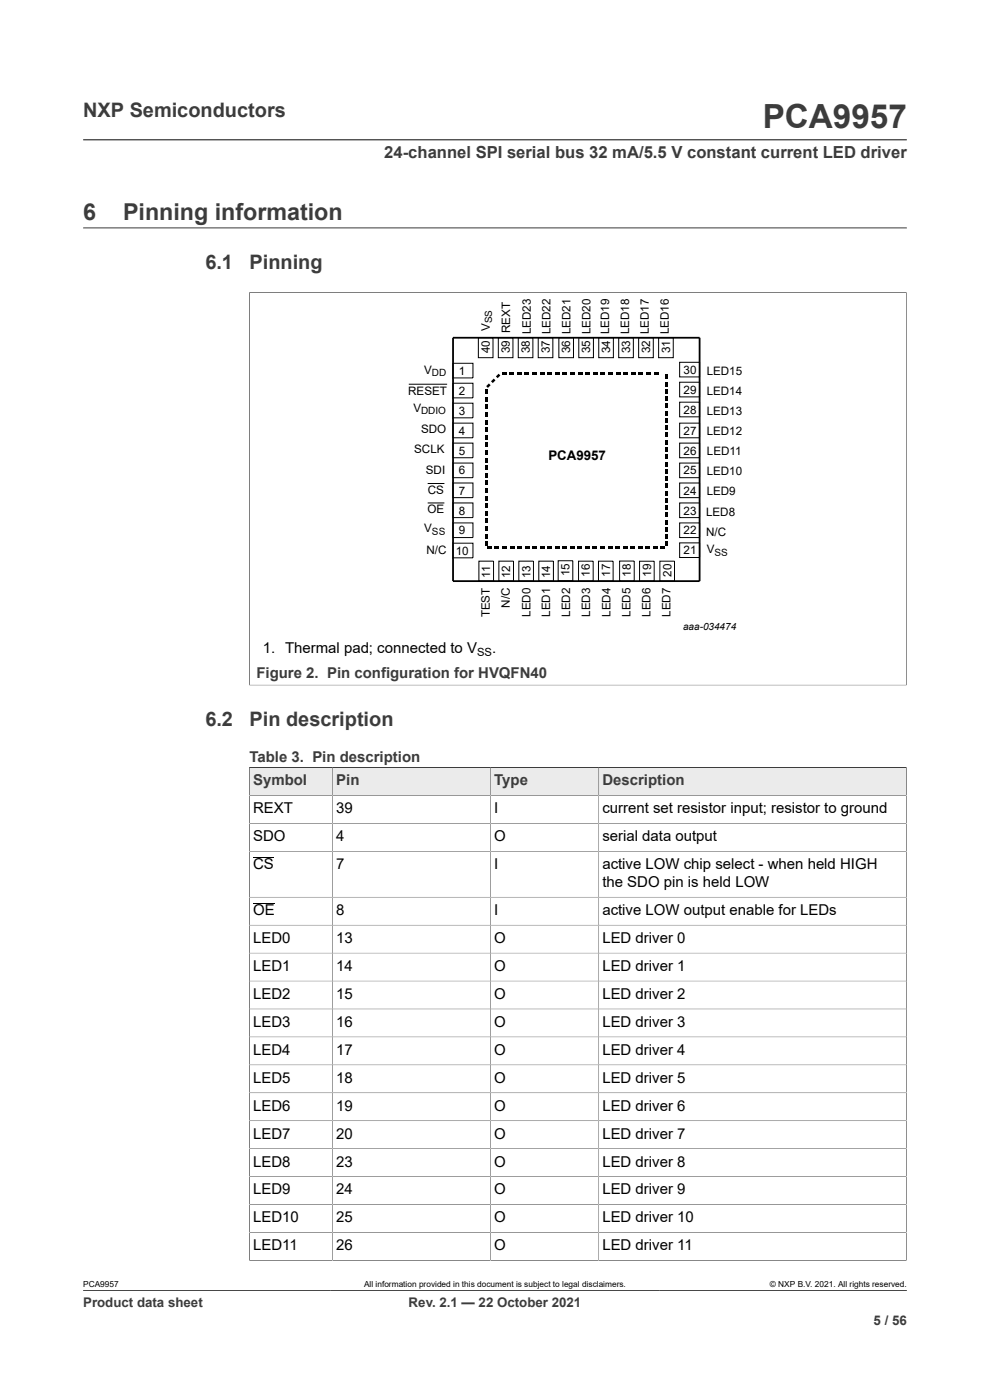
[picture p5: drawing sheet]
<svg xmlns="http://www.w3.org/2000/svg" width="210mm" height="297mm" viewBox="0 0 210 297" stroke-linecap="round" stroke-linejoin="round" font-family="sans-serif">
<path d="M17.6 29.7h174.8M17.6 48.3h174.8M52.8 62h139.5M52.9 62v83.4M192.3 62v83.4M52.8 145.3h139.5M52.9 162.8h139.4" fill="none" stroke="#3c3c3c" stroke-width=".21"/>
<g fill="none" stroke="#000" stroke-width=".21">
<path d="M96.1 77.1h4.2v3.1h-4.2zM101.5 71.6h3.1v4.3h-3.1zM105.7 71.6h3.1v4.3h-3.1zM109.9 71.6h3.1v4.3h-3.1zM114.2 71.6h3.1v4.3h-3.1zM118.5 71.6h3.1v4.3h-3.1zM122.8 71.6h3.1v4.3h-3.1zM127 71.6h3.1v4.3h-3.1zM131.2 71.6h3.1v4.3h-3.1zM135.5 71.6h3.1v4.3h-3.1zM139.7 71.6h3.1v4.3h-3.1zM144.2 76.9h4.2v3.1h-4.2z"/>
<path d="M86.7 81.5h8.1M96.1 81.3h4.2v3.1h-4.2zM96.1 85.5h4.2v3.1h-4.2zM96.1 89.8h4.2v3.1h-4.2zM96.1 94h4.2v3.1h-4.2zM96.1 98.2h4.2v3.1h-4.2zM144.2 94h4.2v3.1h-4.2zM144.2 98.2h4.2v3.1h-4.2zM144.2 89.8h4.2v3.1h-4.2zM144.2 81.1h4.2v3.1h-4.2zM144.2 85.3h4.2v3.1h-4.2zM90.7 106.7h3.6"/>
<path d="M90.7 102.6h3.6M96.1 102.5h4.2v3.1h-4.2zM96.1 106.7h4.2v3.1h-4.2zM96.1 110.9h4.2v3.1h-4.2zM96.1 115.2h4.2v3.1h-4.2zM101.6 119h3.1v4.3h-3.1zM105.8 119h3.1v4.3h-3.1zM110.1 119h3.1v4.3h-3.1zM114.3 119h3.1v4.3h-3.1zM118.4 119h3.1v4.2h-3.1zM122.7 119h3.1v4.3h-3.1zM127 119h3.1v4.3h-3.1z"/>
<path d="M131.4 119h3.1v4.3h-3.1zM135.7 119.1h3.1v4.2h-3.1zM140 119h3.1v4.3h-3.1zM144.2 110.9h4.2v3.1h-4.2zM144.2 115.2h4.2v3.1h-4.2zM144.2 102.5h4.2v3.1h-4.2zM144.2 106.7h4.2v3.1h-4.2z"/>
</g>
<path d="M96.1 71.6h52.3v51.7h-52.3z" fill="none" stroke="#000" stroke-width=".38"/>
<g fill="#000">
<path d="M105.2 79.9l.6-.6 .3 .4-.5 .5z" fill-rule="evenodd"/>
<path d="M106.5 79h.9v.5h-.9z" fill-rule="evenodd"/>
<path d="M108.1 79h.9v.5h-.9z" fill-rule="evenodd"/>
<path d="M109.7 79h.9v.5h-.9z" fill-rule="evenodd"/>
<path d="M111.3 79h.9v.5h-.9z" fill-rule="evenodd"/>
<path d="M112.9 79h.9v.5h-.9z" fill-rule="evenodd"/>
<path d="M114.5 79h.9v.5h-.9z" fill-rule="evenodd"/>
<path d="M116.2 79h.9v.5h-.9z" fill-rule="evenodd"/>
<path d="M117.8 79h.9v.5h-.9z" fill-rule="evenodd"/>
<path d="M119.4 79h.9v.5h-.9z" fill-rule="evenodd"/>
<path d="M121 79h.9v.5h-.9z" fill-rule="evenodd"/>
<path d="M122.6 79h.9v.5h-.9z" fill-rule="evenodd"/>
<path d="M124.2 79h.9v.5h-.9z" fill-rule="evenodd"/>
<path d="M125.8 79h.9v.5h-.9z" fill-rule="evenodd"/>
<path d="M127.4 79h.9v.5h-.9z" fill-rule="evenodd"/>
<path d="M129.1 79h.9v.5h-.9z" fill-rule="evenodd"/>
<path d="M130.7 79h.9v.5h-.9z" fill-rule="evenodd"/>
<path d="M132.3 79h.9v.5h-.9z" fill-rule="evenodd"/>
<path d="M133.9 79h.9v.5h-.9z" fill-rule="evenodd"/>
<path d="M135.5 79h.9v.5h-.9z" fill-rule="evenodd"/>
<path d="M137.1 79h.9v.5h-.9z" fill-rule="evenodd"/>
<path d="M138.7 79h.9v.5h-.9z" fill-rule="evenodd"/>
<path d="M141.1 79.5h.5v.9h-.5z" fill-rule="evenodd"/>
<path d="M102.8 97.2h.6v.9h-.6z" fill-rule="evenodd"/>
<path d="M102.8 98.8h.6v.9h-.6z" fill-rule="evenodd"/>
<path d="M102.8 92.3h.6v.9h-.6z" fill-rule="evenodd"/>
<path d="M102.8 93.9h.6v.9h-.6z" fill-rule="evenodd"/>
<path d="M102.8 95.5h.6v.9h-.6z" fill-rule="evenodd"/>
<path d="M102.8 87.5h.6v.9h-.6z" fill-rule="evenodd"/>
<path d="M102.8 89.1h.6v.9h-.6z" fill-rule="evenodd"/>
<path d="M102.8 90.7h.6v.9h-.6z" fill-rule="evenodd"/>
<path d="M102.8 82.6h.6v.9h-.6z" fill-rule="evenodd"/>
<path d="M102.8 84.3h.6v.9h-.6z" fill-rule="evenodd"/>
<path d="M102.8 85.9h.6v.9h-.6z" fill-rule="evenodd"/>
<path d="M103.7 81.3l.4 .4-.6 .6-.4-.4z" fill-rule="evenodd"/>
<path d="M104.7 80.3l.4 .4-.6 .6-.3-.4z" fill-rule="evenodd"/>
<path d="M141.1 82.6h.5v.9h-.5z" fill-rule="evenodd"/>
<path d="M141.1 81.1h.5v.8h-.5z" fill-rule="evenodd"/>
<path d="M141.1 87.2h.5v.9h-.5z" fill-rule="evenodd"/>
<path d="M141.1 85.7h.5v.8h-.5z" fill-rule="evenodd"/>
<path d="M141.1 84.2h.5v.8h-.5z" fill-rule="evenodd"/>
<path d="M141.1 91.8h.5v.9h-.5z" fill-rule="evenodd"/>
<path d="M141.1 90.3h.5v.9h-.5z" fill-rule="evenodd"/>
<path d="M141.1 88.8h.5v.8h-.5z" fill-rule="evenodd"/>
<path d="M141.1 96.5h.5v.8h-.5z" fill-rule="evenodd"/>
<path d="M141.1 94.9h.5v.9h-.5z" fill-rule="evenodd"/>
<path d="M141.1 93.4h.5v.9h-.5z" fill-rule="evenodd"/>
<path d="M141.1 99.6h.5v.8h-.5z" fill-rule="evenodd"/>
<path d="M141.1 98h.5v.9h-.5z" fill-rule="evenodd"/>
<path d="M102.8 111.7h.6v.9h-.6z" fill-rule="evenodd"/>
<path d="M102.8 113.3h.6v.9h-.6z" fill-rule="evenodd"/>
<path d="M102.8 114.9h.6v.9h-.6z" fill-rule="evenodd"/>
<path d="M102.8 106.8h.6v.9h-.6z" fill-rule="evenodd"/>
<path d="M102.8 108.4h.6v.9h-.6z" fill-rule="evenodd"/>
<path d="M102.8 110.1h.6v.9h-.6z" fill-rule="evenodd"/>
<path d="M102.8 102h.6v.9h-.6z" fill-rule="evenodd"/>
<path d="M102.8 103.6h.6v.9h-.6z" fill-rule="evenodd"/>
<path d="M102.8 105.2h.6v.9h-.6z" fill-rule="evenodd"/>
<path d="M102.8 100.4h.6v.9h-.6z" fill-rule="evenodd"/>
<path d="M103.4 115.8h.9v.5h-.9z" fill-rule="evenodd"/>
<path d="M105 115.8h.9v.5h-.9z" fill-rule="evenodd"/>
<path d="M106.6 115.8h.9v.5h-.9z" fill-rule="evenodd"/>
<path d="M108.2 115.8h.9v.5h-.9z" fill-rule="evenodd"/>
<path d="M109.8 115.8h.9v.5h-.9z" fill-rule="evenodd"/>
<path d="M111.4 115.8h.9v.5h-.9z" fill-rule="evenodd"/>
<path d="M113 115.8h.9v.5h-.9z" fill-rule="evenodd"/>
<path d="M114.6 115.8h.9v.5h-.9z" fill-rule="evenodd"/>
<path d="M116.2 115.8h.9v.5h-.9z" fill-rule="evenodd"/>
<path d="M117.8 115.8h.9v.5h-.9z" fill-rule="evenodd"/>
<path d="M119.4 115.8h.9v.5h-.9z" fill-rule="evenodd"/>
<path d="M121 115.8h.8v.5h-.8z" fill-rule="evenodd"/>
<path d="M122.6 115.8h.9v.5h-.9z" fill-rule="evenodd"/>
<path d="M124.2 115.8h.9v.5h-.9z" fill-rule="evenodd"/>
<path d="M125.8 115.8h.8v.5h-.8z" fill-rule="evenodd"/>
<path d="M127.4 115.8h.9v.5h-.9z" fill-rule="evenodd"/>
<path d="M129 115.8h.9v.5h-.9z" fill-rule="evenodd"/>
<path d="M130.6 115.8h.8v.5h-.8z" fill-rule="evenodd"/>
<path d="M132.2 115.8h.8v.5h-.8z" fill-rule="evenodd"/>
<path d="M133.8 115.8h.8v.5h-.8z" fill-rule="evenodd"/>
<path d="M135.3 115.8h.9v.5h-.9z" fill-rule="evenodd"/>
<path d="M137 115.8h.8v.5h-.8z" fill-rule="evenodd"/>
<path d="M138.6 115.8h.8v.5h-.8z" fill-rule="evenodd"/>
<path d="M140.1 115.8h.9v.5h-.9z" fill-rule="evenodd"/>
<path d="M141.1 101.1h.5v.8h-.5z" fill-rule="evenodd"/>
<path d="M141.1 105.7h.5v.9h-.5z" fill-rule="evenodd"/>
<path d="M141.1 104.2h.5v.8h-.5z" fill-rule="evenodd"/>
<path d="M141.1 102.6h.5v.9h-.5z" fill-rule="evenodd"/>
<path d="M141.1 110.3h.5v.9h-.5z" fill-rule="evenodd"/>
<path d="M141.1 108.8h.5v.9h-.5z" fill-rule="evenodd"/>
<path d="M141.1 107.3h.5v.8h-.5z" fill-rule="evenodd"/>
<path d="M141.1 115h.5v.8h-.5z" fill-rule="evenodd"/>
<path d="M141.1 113.4h.5v.9h-.5z" fill-rule="evenodd"/>
<path d="M141.1 111.9h.5v.8h-.5z" fill-rule="evenodd"/>
</g>
<path d="M53 162.9h17.5v5.8h-17.5z" fill="#ebebeb"/>
<path d="M52.9 162.8h17.7v6h-17.7z" fill="none" stroke="#3c3c3c" stroke-width=".21"/>
<path d="M70.6 162.9h33.4v5.8h-33.4z" fill="#ebebeb"/>
<path d="M70.6 162.8h33.5v6h-33.5z" fill="none" stroke="#3c3c3c" stroke-width=".21"/>
<path d="M104.1 162.9h22.8v5.8h-22.8z" fill="#ebebeb"/>
<path d="M104.1 162.8h22.9v6h-22.9z" fill="none" stroke="#3c3c3c" stroke-width=".21"/>
<path d="M127.1 162.9h65.1v5.8h-65.1z" fill="#ebebeb"/>
<g fill="none" stroke="#3c3c3c" stroke-width=".21">
<path d="M52.9 162.8h139.4v104.7M52.9 174.7h139.4M70.6 168.8v98.6M104.1 168.8v98.6M127 162.8v104.6M192.3 168.8h-139.4v98.7M52.9 180.6h139.4M52.9 190.3h139.4M52.9 196.3h139.4M52.9 202.2h139.4M52.9 208.1h139.4M52.9 214h139.4"/>
<path d="M52.9 220h139.4M52.9 225.9h139.4M52.9 231.8h139.4M52.9 237.8h139.4M52.9 243.7h139.4M52.9 249.6h139.4M52.9 255.5h139.4M17.6 273.8h174.8M52.8 267.4h139.5M52.9 261.5h139.4"/>
</g>
<path d="M53.7 181.9h4.4M53.7 191.6h4.6" fill="none" stroke="#000" stroke-width=".21"/>
<text font-size="7.1" fill="#3c3c3c" x="161.8" y="27.2">PCA9957</text>
<g font-size="4.9" fill="#3c3c3c">
<text x="17.6" y="46.6">6</text>
<text x="26.1" y="46.6">Pinning information</text>
</g>
<g font-size="4.2" fill="#3c3c3c">
<text x="17.6" y="24.8">NXP Semiconductors</text>
<text x="43.6" y="57.1">6.1</text>
<text x="52.9" y="57.1">Pinning</text>
<text x="43.6" y="154">6.2</text>
<text x="52.9" y="154">Pin description</text>
</g>
<text font-size="3.5" fill="#3c3c3c" x="81.5" y="33.5">24-channel SPI serial bus 32 mA/5.5 V constant current LED driver</text>
<g font-size="3.2" fill="#3c3c3c">
<text x="54.4" y="143.8">Figure 2. Pin configuration for HVQFN40</text>
<text x="52.9" y="161.7">Table 3. Pin description</text>
<text x="53.7" y="166.6">Symbol</text>
<text x="71.3" y="166.6">Pin</text>
<text x="104.8" y="166.6">Type</text>
<text x="127.8" y="166.6">Description</text>
</g>
<g font-size="3.2">
<text x="55.8" y="138.6">1. Thermal pad; connected to V</text>
<text x="104.4" y="138.6">.</text>
<text x="53.7" y="172.5">REXT</text>
<text x="71.3" y="172.5">39</text>
<text x="104.8" y="172.5">I</text>
<text x="127.8" y="172.5">current set resistor input; resistor to ground</text>
<text x="53.7" y="178.5">SDO</text>
<text x="71.3" y="178.5">4</text>
<text x="104.8" y="178.5">O</text>
<text x="127.8" y="178.5">serial data output</text>
<text x="53.7" y="184.4">CS</text>
<text x="71.3" y="184.4">7</text>
<text x="104.8" y="184.4">I</text>
<text x="127.8" y="184.4">active LOW chip select - when held HIGH</text>
<text x="127.8" y="188.2">the SDO pin is held LOW</text>
<text x="53.7" y="194.1">OE</text>
<text x="71.3" y="194.1">8</text>
<text x="104.8" y="194.1">I</text>
<text x="127.8" y="194.1">active LOW output enable for LEDs</text>
<text x="53.7" y="200.1">LED0</text>
<text x="71.3" y="200.1">13</text>
<text x="104.8" y="200.1">O</text>
<text x="127.8" y="200.1">LED driver 0</text>
<text x="53.7" y="206">LED1</text>
<text x="71.3" y="206">14</text>
<text x="104.8" y="206">O</text>
<text x="127.8" y="206">LED driver 1</text>
<text x="53.7" y="211.9">LED2</text>
<text x="71.3" y="211.9">15</text>
<text x="104.8" y="211.9">O</text>
<text x="127.8" y="211.9">LED driver 2</text>
<text x="53.7" y="217.8">LED3</text>
<text x="71.3" y="217.8">16</text>
<text x="104.8" y="217.8">O</text>
<text x="127.8" y="217.8">LED driver 3</text>
<text x="53.7" y="223.8">LED4</text>
<text x="71.3" y="223.8">17</text>
<text x="104.8" y="223.8">O</text>
<text x="127.8" y="223.8">LED driver 4</text>
<text x="53.7" y="229.7">LED5</text>
<text x="71.3" y="229.7">18</text>
<text x="104.8" y="229.7">O</text>
<text x="127.8" y="229.7">LED driver 5</text>
<text x="53.7" y="235.6">LED6</text>
<text x="71.3" y="235.6">19</text>
<text x="104.8" y="235.6">O</text>
<text x="127.8" y="235.6">LED driver 6</text>
<text x="53.7" y="241.5">LED7</text>
<text x="71.3" y="241.5">20</text>
<text x="104.8" y="241.5">O</text>
<text x="127.8" y="241.5">LED driver 7</text>
<text x="53.7" y="247.5">LED8</text>
<text x="71.3" y="247.5">23</text>
<text x="104.8" y="247.5">O</text>
<text x="127.8" y="247.5">LED driver 8</text>
<text x="53.7" y="253.4">LED9</text>
<text x="71.3" y="253.4">24</text>
<text x="104.8" y="253.4">O</text>
<text x="127.8" y="253.4">LED driver 9</text>
<text x="53.7" y="259.3">LED10</text>
<text x="71.3" y="259.3">25</text>
<text x="104.8" y="259.3">O</text>
<text x="127.8" y="259.3">LED driver 10</text>
<text x="53.7" y="265.2">LED11</text>
<text x="71.3" y="265.2">26</text>
<text x="104.8" y="265.2">O</text>
<text x="127.8" y="265.2">LED driver 11</text>
</g>
<text font-size="2.8" x="116.3" y="97.6">PCA9957</text>
<g font-size="2.8" fill="#3c3c3c">
<text x="17.6" y="277.3">Product data sheet</text>
<text x="86.7" y="277.3">Rev. 2.1 — 22 October 2021</text>
<text x="185.3" y="281">5 / 56</text>
</g>
<g font-size="2.5">
<text x="103.9" y="70.2" transform="rotate(-90 103.9 70.2)">V</text>
<text x="108.2" y="70.6" transform="rotate(-90 108.2 70.6)">REXT</text>
<text x="112.6" y="70.9" transform="rotate(-90 112.6 70.9)">LED23</text>
<text x="116.8" y="70.9" transform="rotate(-90 116.8 70.9)">LED22</text>
<text x="121" y="70.9" transform="rotate(-90 121 70.9)">LED21</text>
<text x="125.3" y="70.9" transform="rotate(-90 125.3 70.9)">LED20</text>
<text x="129.2" y="70.9" transform="rotate(-90 129.2 70.9)">LED19</text>
<text x="133.5" y="70.9" transform="rotate(-90 133.5 70.9)">LED18</text>
<text x="137.7" y="70.9" transform="rotate(-90 137.7 70.9)">LED17</text>
<text x="141.9" y="70.9" transform="rotate(-90 141.9 70.9)">LED16</text>
<text x="103.9" y="74.9" transform="rotate(-90 103.9 74.9)">40</text>
<text x="108.1" y="74.9" transform="rotate(-90 108.1 74.9)">39</text>
<text x="112.4" y="74.9" transform="rotate(-90 112.4 74.9)">38</text>
<text x="116.6" y="74.9" transform="rotate(-90 116.6 74.9)">37</text>
<text x="120.9" y="74.9" transform="rotate(-90 120.9 74.9)">36</text>
<text x="125.2" y="74.9" transform="rotate(-90 125.2 74.9)">35</text>
<text x="129.5" y="74.9" transform="rotate(-90 129.5 74.9)">34</text>
<text x="133.6" y="74.9" transform="rotate(-90 133.6 74.9)">33</text>
<text x="137.9" y="74.9" transform="rotate(-90 137.9 74.9)">32</text>
<text x="142.2" y="74.9" transform="rotate(-90 142.2 74.9)">31</text>
<text x="86.6" y="83.8">RESET</text>
<text x="90" y="79.3">V</text>
<text x="97.3" y="79.5">1</text>
<text x="97.3" y="83.8">2</text>
<text x="145" y="83.5">29</text>
<text x="145" y="79.3">30</text>
<text x="149.9" y="79.6">LED15</text>
<text x="149.9" y="83.8">LED14</text>
<text x="87.7" y="87.3">V</text>
<text x="97.3" y="88">3</text>
<text x="145" y="87.8">28</text>
<text x="149.9" y="88">LED13</text>
<text x="89.3" y="91.9">SDO</text>
<text x="97.3" y="92.2">4</text>
<text x="145" y="92.2">27</text>
<text x="149.9" y="92.3">LED12</text>
<text x="87.9" y="96.1">SCLK</text>
<text x="90.3" y="100.7">SDI</text>
<text x="97.3" y="96.5">5</text>
<text x="97.3" y="100.7">6</text>
<text x="145" y="96.5">26</text>
<text x="145" y="100.7">25</text>
<text x="149.9" y="100.8">LED10</text>
<text x="150" y="96.5">LED11</text>
<text x="90.7" y="104.7">CS</text>
<text x="97.3" y="104.9">7</text>
<text x="145" y="104.9">24</text>
<text x="149.9" y="105">LED9</text>
<text x="90" y="112.9">V</text>
<text x="90.7" y="108.9">OE</text>
<text x="97.3" y="109.2">8</text>
<text x="97.3" y="113.4">9</text>
<text x="145" y="113.4">22</text>
<text x="145" y="109.2">23</text>
<text x="149.8" y="109.5">LED8</text>
<text x="149.8" y="113.6">N/C</text>
<text x="90.5" y="117.6">N/C</text>
<text x="96.7" y="117.7">10</text>
<text x="145" y="117.6">21</text>
<text x="149.9" y="117.4">V</text>
<text x="104" y="122.6" transform="rotate(-90 104 122.6)">11</text>
<text x="108.2" y="122.6" transform="rotate(-90 108.2 122.6)">12</text>
<text x="112.5" y="122.6" transform="rotate(-90 112.5 122.6)">13</text>
<text x="116.7" y="122.6" transform="rotate(-90 116.7 122.6)">14</text>
<text x="120.8" y="122.2" transform="rotate(-90 120.8 122.2)">15</text>
<text x="125.1" y="122.4" transform="rotate(-90 125.1 122.4)">16</text>
<text x="129.4" y="122.4" transform="rotate(-90 129.4 122.4)">17</text>
<text x="133.8" y="122.4" transform="rotate(-90 133.8 122.4)">18</text>
<text x="138.1" y="122.4" transform="rotate(-90 138.1 122.4)">19</text>
<text x="142.4" y="122.4" transform="rotate(-90 142.4 122.4)">20</text>
<text x="103.9" y="130.9" transform="rotate(-90 103.9 130.9)">TEST</text>
<text x="108.1" y="128.9" transform="rotate(-90 108.1 128.9)">N/C</text>
<text x="112.5" y="130.8" transform="rotate(-90 112.5 130.8)">LED0</text>
<text x="116.7" y="130.8" transform="rotate(-90 116.7 130.8)">LED1</text>
<text x="120.9" y="130.8" transform="rotate(-90 120.9 130.8)">LED2</text>
<text x="125.2" y="130.8" transform="rotate(-90 125.2 130.8)">LED3</text>
<text x="129.5" y="130.8" transform="rotate(-90 129.5 130.8)">LED4</text>
<text x="133.7" y="130.8" transform="rotate(-90 133.7 130.8)">LED5</text>
<text x="138" y="130.8" transform="rotate(-90 138 130.8)">LED6</text>
<text x="142.2" y="130.8" transform="rotate(-90 142.2 130.8)">LED7</text>
</g>
<text font-size="2.4" x="101.2" y="139.2">SS</text>
<g font-size="2.1">
<text x="104.4" y="68.6" transform="rotate(-90 104.4 68.6)">SS</text>
<text x="91.6" y="79.8">DD</text>
<text x="89.3" y="87.8">DDIO</text>
<text x="91.6" y="113.4">SS</text>
<text x="151.6" y="117.9">SS</text>
<text x="144.9" y="133.6">aaa-034474</text>
</g>
<g font-size="1.8">
<text x="17.6" y="273.1">PCA9957</text>
<text x="77.2" y="273.1">All information provided in this document is subject to legal disclaimers.</text>
<text x="163.3" y="273.1">© NXP B.V. 2021. All rights reserved.</text>
</g>
</svg>
